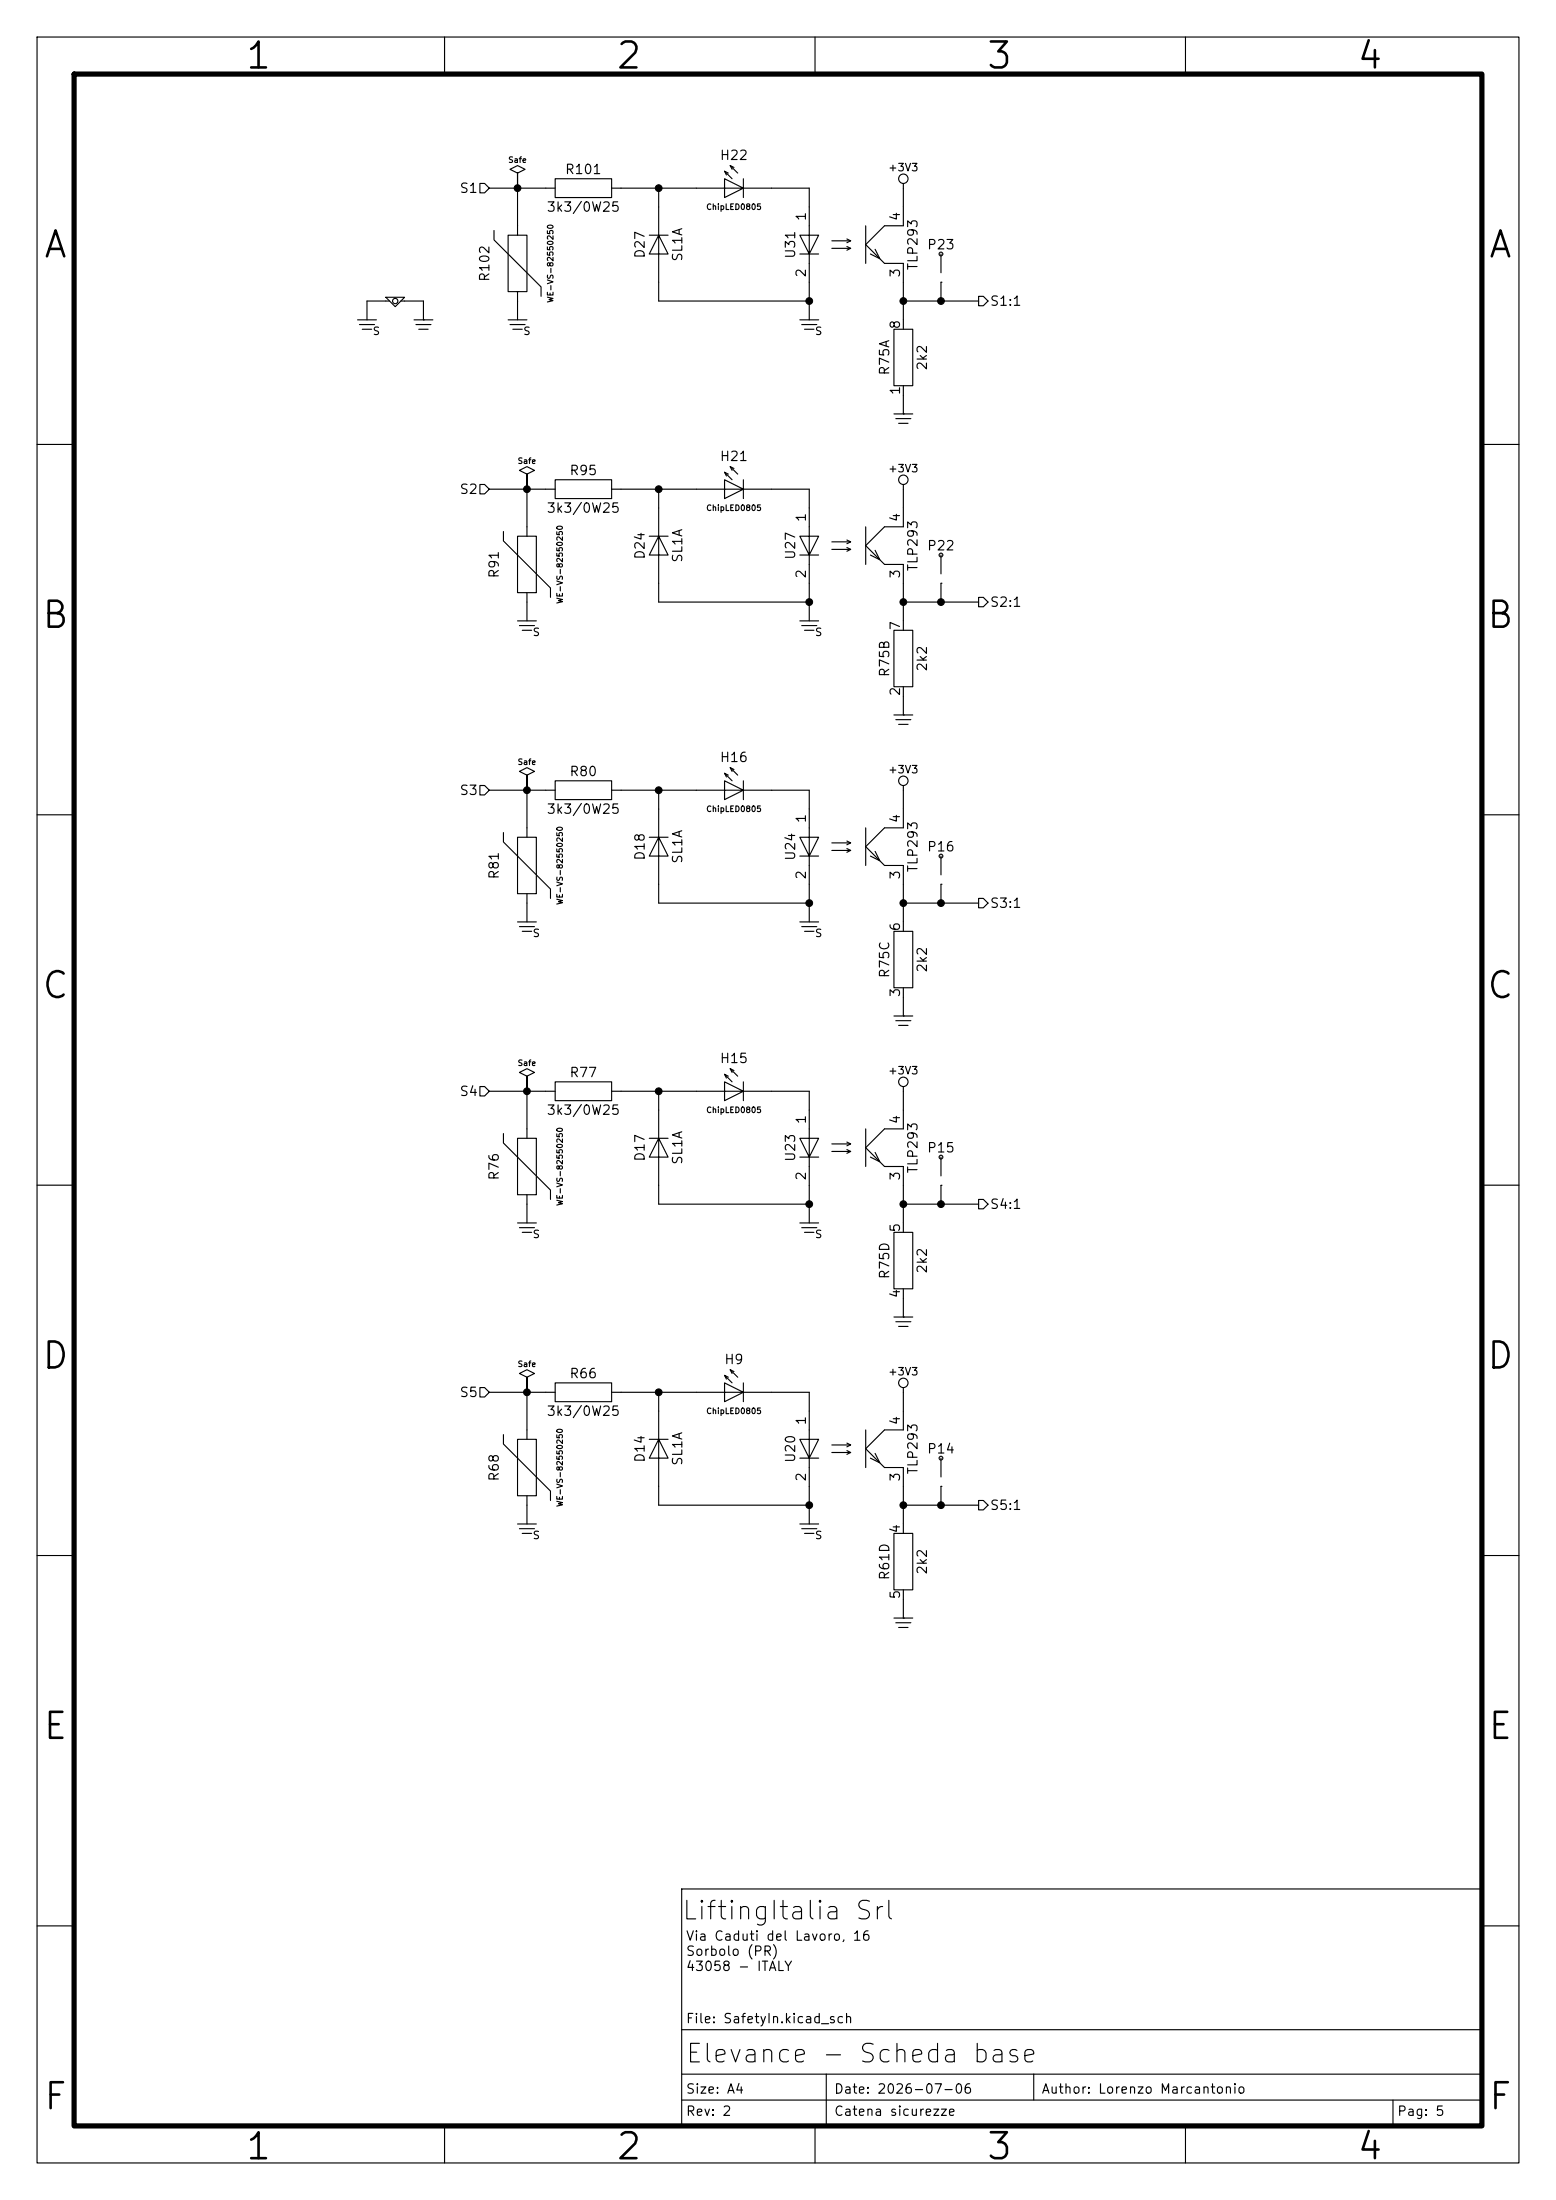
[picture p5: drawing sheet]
<svg xmlns="http://www.w3.org/2000/svg" width="210mm" height="297mm" viewBox="0 0 210 297" stroke-linecap="round" stroke-linejoin="round" font-family="sans-serif">
<path d="M10 10h190v277h-190z" fill="none" stroke="#000" stroke-width=".7"/>
<g fill="none" stroke="#000" stroke-width=".15">
<path d="M5 5h200v287h-200zM60 5v5M110 5v5M160 5v5M64.8 24.8h.6l.6 .6-.6 .6h-.6zM66 25.4h8.9M66.7 31.1v1.3l6.3 6.3v1.3M68.6 31.8h2.5v7.6h-2.5zM68.8 22.9l1-.5 1.1 .5-1.1 .5v2v-2zM69.8 25.4v6.4M69.8 39.4v3.8M74.9 24.1h7.6v2.6h-7.6z"/>
<path d="M82.5 25.4h17.8l-2.5-1.3v2.6l2.5-1.3h8.9v8.9l1.3-2.5h-2.6l1.3 2.5v8.9M87.6 31.8h2.6M88.9 25.4v6.4l1.3 2.5h-2.6l1.3-2.5v8.8h20.3M97.8 23.1l1 1M98.3 23.4l-.5-.3 .2 .5M98.6 22.4l1 1M99.1 22.6l-.5-.2 .2 .5M100.3 24.1v2.6M107.9 34.3h2.6M112.3 32.5h2.5M112.3 33.5h2.5M114.3 32.3l.5 .2-.5 .3"/>
<path d="M114.3 33.3l.5 .2-.5 .3M116.8 30.5v5.1M118.1 33.7l.6 1.2-1.2-.6M121.9 24.8v5.7h-2.5l-2.6 2.5 2.6 2.6h2.5v8.9M127 38.1h.1M127 34.3v2.5M127 38.1v2.5M48.3 43.2h2.5M48.5 43.8h2M48.9 44.5h1.3M52.1 40.1h2.5l-1.3 1.3zM52.6 40.6h-3.1v2.6"/>
<path d="M54.1 40.6h3v2.6M55.9 43.2h2.5M56.1 43.8h2.1M56.5 44.5h1.3M57.1 43.2h.1M68.6 43.2h2.5M68.8 43.8h2.1M69.2 44.5h1.3M107.9 43.2h2.6M108.2 43.8h2M108.6 44.5h1.3M120.6 44.5h2.6v7.6h-2.6z"/>
<path d="M120.6 55.9h2.6M120.9 56.5h2M121.3 57.2h1.3M121.9 55.9h.1M121.9 52.1v3.8M121.9 40.6h10.2M132.1 40h.6l.6 .6-.6 .7h-.6zM5 60h5M64.8 65.4h.6l.6 .6-.6 .7h-.6zM66 66h8.9M67.9 71.8v1.2l6.4 6.4v1.2M69.8 72.4h2.6v7.6h-2.6z"/>
<path d="M70.1 63.5l1-.5 1 .5-1 .5v2v-2zM71.1 66v6.4M74.9 64.8h7.6v2.5h-7.6zM82.5 66h17.8l-2.5-1.2v2.5l2.5-1.3h8.9v8.9l1.3-2.5h-2.6l1.3 2.5v8.9M87.6 72.4h2.6M88.9 66v6.4l1.3 2.5h-2.6l1.3-2.5v8.9h20.3M97.8 63.8l1 1M98.3 64l-.5-.2 .2 .5M98.6 63l1 1M99.1 63.2l-.5-.2 .2 .5M100.3 64.8v2.5M107.9 74.9h2.6"/>
<path d="M112.3 73.2h2.5M112.3 74.2h2.5M114.3 72.9l.5 .3-.5 .2M114.3 73.9l.5 .3-.5 .2M116.8 71.1v5.1M118.1 74.3l.6 1.3-1.2-.7M121.9 65.4v5.7h-2.5l-2.6 2.6 2.6 2.5h2.5v8.9M127 78.7h.1M127 74.9v2.6M127 78.7v2.6M200 60h5M69.8 83.8h2.6"/>
<path d="M70.1 84.5h2M70.5 85.1h1.3M71.1 80v3.8M107.9 83.8h2.6M108.2 84.5h2M108.6 85.1h1.3M120.6 85.1h2.6v7.6h-2.6zM120.6 96.5h2.6M120.9 97.2h2M121.3 97.8h1.3M121.9 96.5h.1M121.9 92.7v3.8"/>
<path d="M121.9 81.3h10.2M132.1 80.6h.6l.6 .7-.6 .6h-.6zM5 110h5M64.8 106h.6l.6 .7-.6 .6h-.6zM66 106.7h8.9M67.9 112.4v1.3l6.4 6.3v1.3M69.8 113h2.6v7.7h-2.6zM70.1 104.1l1-.5 1 .5-1 .5v2.1v-2.1zM71.1 106.7v6.3M74.9 105.4h7.6v2.6h-7.6zM82.5 106.7h17.8l-2.5-1.3v2.6l2.5-1.3h8.9v8.9l1.3-2.6h-2.6l1.3 2.6v8.9M87.6 113h2.6"/>
<path d="M88.9 106.7v6.3l1.3 2.6h-2.6l1.3-2.6v8.9h20.3M97.8 104.4l1 1M98.3 104.6l-.5-.2 .2 .5M98.6 103.6l1 1M99.1 103.9l-.5-.3 .2 .5M100.3 105.4v2.6M107.9 115.6h2.6M112.3 113.8h2.5M112.3 114.8h2.5M114.3 113.5l.5 .3-.5 .2M114.3 114.6l.5 .2-.5 .3M116.8 111.8v5"/>
<path d="M118.1 114.9l.6 1.3-1.2-.6M121.9 106v5.8h-2.5l-2.6 2.5 2.6 2.5h2.5v8.9M127 119.4h.1M127 115.6v2.5M127 119.4v2.5M200 110h5M69.8 124.5h2.6M70.1 125.1h2M70.5 125.7h1.3M71.1 120.7v3.8M107.9 124.5h2.6M108.2 125.1h2"/>
<path d="M108.6 125.7h1.3M120.6 125.7h2.6v7.7h-2.6zM120.6 137.2h2.6M120.9 137.8h2M121.3 138.4h1.3M121.9 137.2h.1M121.9 133.4v3.8M121.9 121.9h10.2M132.1 121.3h.6l.6 .6-.6 .7h-.6zM5 160h5M64.8 146.7h.6l.6 .6-.6 .7h-.6zM66 147.3h8.9"/>
<path d="M67.9 153v1.3l6.4 6.4v1.2M69.8 153.7h2.6v7.6h-2.6zM70.1 144.8l1-.5 1 .5-1 .5v2v-2zM71.1 147.3v6.4M74.9 146.1h7.6v2.5h-7.6zM82.5 147.3h17.8l-2.5-1.2v2.5l2.5-1.3h8.9v8.9l1.3-2.5h-2.6l1.3 2.5v8.9M87.6 153.7h2.6M88.9 147.3v6.4l1.3 2.5h-2.6l1.3-2.5v8.9h20.3M97.8 145l1 1.1M98.3 145.3l-.5-.3 .2 .5M98.6 144.3l1 1M99.1 144.5l-.5-.2 .2 .5"/>
<path d="M100.3 146.1v2.5M107.9 156.2h2.6M112.3 154.4h2.5M112.3 155.4h2.5M114.3 154.2l.5 .2-.5 .3M114.3 155.2l.5 .2-.5 .3M116.8 152.4v5.1M118.1 155.6l.6 1.2-1.2-.6M121.9 146.7v5.7h-2.5l-2.6 2.5 2.6 2.6h2.5v8.9M127 156.2v2.6M200 160h5M69.8 165.1h2.6"/>
<path d="M70.1 165.7h2M70.5 166.4h1.3M71.1 161.3v3.8M107.9 165.1h2.6M108.2 165.7h2M108.6 166.4h1.3M120.6 166.4h2.6v7.6h-2.6zM120.6 177.8h2.6M120.9 178.4h2M121.3 179.1h1.3M121.9 177.8h.1M121.9 174v3.8"/>
<path d="M121.9 162.6h10.2M127 160h.1M127 160v2.6M132.1 161.9h.6l.6 .7-.6 .6h-.6zM64.8 187.3h.6l.6 .7-.6 .6h-.6zM66 188h8.9M67.9 193.7v1.2l6.4 6.4v1.3M69.8 194.3h2.6v7.6h-2.6zM70.1 185.4l1-.5 1 .5-1 .5v2.1v-2.1zM71.1 188v6.3M74.9 186.7h7.6v2.5h-7.6zM82.5 188h17.8l-2.5-1.3v2.5l2.5-1.2h8.9v8.9l1.3-2.6h-2.6l1.3 2.6v8.8"/>
<path d="M87.6 194.3h2.6M88.9 188v6.3l1.3 2.6h-2.6l1.3-2.6v8.9h20.3M97.8 185.7l1 1M98.3 185.9l-.5-.2 .2 .5M98.6 184.9l1 1M99.1 185.2l-.5-.3 .2 .5M100.3 186.7v2.5M107.9 196.9h2.6M112.3 195.1h2.5M112.3 196.1h2.5M114.3 194.8l.5 .3-.5 .2M114.3 195.8l.5 .3-.5 .2"/>
<path d="M116.8 193v5.1M118.1 196.2l.6 1.3-1.2-.6M121.9 187.3v5.7h-2.5l-2.6 2.6 2.6 2.5h2.5v8.9M127 196.9v2.5M5 210h5M69.8 205.7h2.6M70.1 206.4h2M70.5 207h1.3M71.1 201.9v3.8M107.9 205.7h2.6M108.2 206.4h2M108.6 207h1.3"/>
<path d="M120.6 207h2.6v7.6h-2.6zM120.6 218.4h2.6M120.9 219.1h2M121.3 219.7h1.3M121.9 218.4h.1M121.9 214.6v3.8M121.9 203.2h10.2M127 200.7h.1M127 200.7v2.5M132.1 202.6h.6l.6 .6-.6 .6h-.6zM200 210h5M92 255h108v32h-108z"/>
<path d="M5 260h5M92 274h108M111.5 280v7M139.5 280v3.5M200 260h5M60 287v5M92 283.5h108M92 280h108M110 287v5M160 287v5M188 283.5v3.5"/>
<circle cx="121.9" cy="24.1" r=".63"/>
<circle cx="127" cy="34.3" r=".25"/>
<circle cx="53.3" cy="40.6" r=".36"/>
<circle cx="121.9" cy="64.8" r=".63"/>
<circle cx="127" cy="74.9" r=".25"/>
<circle cx="121.9" cy="105.4" r=".63"/>
<circle cx="127" cy="115.6" r=".25"/>
<circle cx="121.9" cy="146" r=".63"/>
<circle cx="127" cy="156.2" r=".25"/>
<circle cx="121.9" cy="186.7" r=".63"/>
<circle cx="127" cy="196.8" r=".25"/>
</g>
<g fill="#000" stroke="#000" stroke-width=".13">
<circle cx="69.8" cy="25.4" r=".46"/>
<circle cx="88.9" cy="25.4" r=".46"/>
<circle cx="109.2" cy="40.6" r=".46"/>
<circle cx="121.9" cy="40.6" r=".46"/>
<circle cx="127" cy="40.6" r=".46"/>
<circle cx="71.1" cy="66" r=".46"/>
<circle cx="88.9" cy="66" r=".46"/>
<circle cx="109.2" cy="81.3" r=".46"/>
<circle cx="121.9" cy="81.3" r=".46"/>
<circle cx="127" cy="81.3" r=".46"/>
<circle cx="71.1" cy="106.7" r=".46"/>
<circle cx="88.9" cy="106.7" r=".46"/>
<circle cx="109.2" cy="121.9" r=".46"/>
<circle cx="121.9" cy="121.9" r=".46"/>
<circle cx="127" cy="121.9" r=".46"/>
<circle cx="71.1" cy="147.3" r=".46"/>
<circle cx="88.9" cy="147.3" r=".46"/>
<circle cx="109.2" cy="162.6" r=".46"/>
<circle cx="121.9" cy="162.6" r=".46"/>
<circle cx="127" cy="162.6" r=".46"/>
<circle cx="71.1" cy="188" r=".46"/>
<circle cx="88.9" cy="188" r=".46"/>
<circle cx="109.2" cy="203.2" r=".46"/>
<circle cx="121.9" cy="203.2" r=".46"/>
<circle cx="127" cy="203.2" r=".46"/>
</g>
<g font-size="3.5">
<text x="32.9" y="10.2">1</text>
<text x="82.9" y="10.2">2</text>
<text x="132.9" y="10.2">3</text>
<text x="182.9" y="10.2">4</text>
<text x="5.6" y="35.7">A</text>
<text x="200.7" y="35.7">A</text>
<text x="5.4" y="85.7">B</text>
<text x="200.4" y="85.7">B</text>
<text x="5.4" y="135.7">C</text>
<text x="200.4" y="135.7">C</text>
<text x="5.4" y="185.7">D</text>
<text x="200.4" y="185.7">D</text>
<text x="5.6" y="235.7">E</text>
<text x="200.6" y="235.7">E</text>
<text x="5.6" y="285.7">F</text>
<text x="200.7" y="285.7">F</text>
<text x="32.9" y="292.4">1</text>
<text x="82.9" y="292.4">2</text>
<text x="132.9" y="292.4">3</text>
<text x="182.9" y="292.4">4</text>
</g>
<g font-size="2.5">
<text x="91.9" y="259.8">LiftingItalia Srl</text>
<text x="92.4" y="279.1">Elevance - Scheda base</text>
</g>
<g font-size="1.3">
<text x="76.2" y="23.8">R101</text>
<text x="97.1" y="21.9">H22</text>
<text x="61.9" y="26.4">S1</text>
<text x="73.7" y="28.9">3k3/0W25</text>
<text x="109.1" y="29.9" transform="rotate(-90 109.1 29.9)">1</text>
<text x="121.8" y="29.9" transform="rotate(-90 121.8 29.9)">4</text>
<text x="87.3" y="35" transform="rotate(-90 87.3 35)">D27</text>
<text x="92.4" y="35.4" transform="rotate(-90 92.4 35.4)">SL1A</text>
<text x="107.6" y="35" transform="rotate(-90 107.6 35)">U31</text>
<text x="125" y="34">P23</text>
<text x="66.4" y="38.1" transform="rotate(-90 66.4 38.1)">R102</text>
<text x="109.1" y="37.6" transform="rotate(-90 109.1 37.6)">2</text>
<text x="121.8" y="37.6" transform="rotate(-90 121.8 37.6)">3</text>
<text x="124.2" y="36.6" transform="rotate(-90 124.2 36.6)">TLP293</text>
<text x="133.5" y="41.6">S1:1</text>
<text x="121.8" y="44.5" transform="rotate(-90 121.8 44.5)">8</text>
<text x="120.3" y="50.8" transform="rotate(-90 120.3 50.8)">R75A</text>
<text x="121.8" y="53.4" transform="rotate(-90 121.8 53.4)">1</text>
<text x="125.4" y="50.1" transform="rotate(-90 125.4 50.1)">2k2</text>
<text x="76.8" y="64.5">R95</text>
<text x="97.1" y="62.6">H21</text>
<text x="61.9" y="67">S2</text>
<text x="73.7" y="69.5">3k3/0W25</text>
<text x="109.1" y="70.6" transform="rotate(-90 109.1 70.6)">1</text>
<text x="121.8" y="70.6" transform="rotate(-90 121.8 70.6)">4</text>
<text x="87.3" y="75.6" transform="rotate(-90 87.3 75.6)">D24</text>
<text x="92.4" y="76.1" transform="rotate(-90 92.4 76.1)">SL1A</text>
<text x="107.6" y="75.7" transform="rotate(-90 107.6 75.7)">U27</text>
<text x="124.2" y="77.2" transform="rotate(-90 124.2 77.2)">TLP293</text>
<text x="125" y="74.6">P22</text>
<text x="67.6" y="78.2" transform="rotate(-90 67.6 78.2)">R91</text>
<text x="109.1" y="78.2" transform="rotate(-90 109.1 78.2)">2</text>
<text x="121.8" y="78.2" transform="rotate(-90 121.8 78.2)">3</text>
<text x="133.5" y="82.2">S2:1</text>
<text x="121.8" y="85.2" transform="rotate(-90 121.8 85.2)">7</text>
<text x="120.3" y="91.5" transform="rotate(-90 120.3 91.5)">R75B</text>
<text x="121.8" y="94.1" transform="rotate(-90 121.8 94.1)">2</text>
<text x="125.4" y="90.8" transform="rotate(-90 125.4 90.8)">2k2</text>
<text x="61.9" y="107.6">S3</text>
<text x="76.8" y="105.1">R80</text>
<text x="97.1" y="103.2">H16</text>
<text x="73.7" y="110.2">3k3/0W25</text>
<text x="109.1" y="111.2" transform="rotate(-90 109.1 111.2)">1</text>
<text x="121.8" y="111.2" transform="rotate(-90 121.8 111.2)">4</text>
<text x="67.6" y="118.8" transform="rotate(-90 67.6 118.8)">R81</text>
<text x="87.3" y="116.3" transform="rotate(-90 87.3 116.3)">D18</text>
<text x="92.4" y="116.7" transform="rotate(-90 92.4 116.7)">SL1A</text>
<text x="107.6" y="116.3" transform="rotate(-90 107.6 116.3)">U24</text>
<text x="109.1" y="118.8" transform="rotate(-90 109.1 118.8)">2</text>
<text x="121.8" y="118.8" transform="rotate(-90 121.8 118.8)">3</text>
<text x="124.2" y="117.9" transform="rotate(-90 124.2 117.9)">TLP293</text>
<text x="125" y="115.3">P16</text>
<text x="121.8" y="125.8" transform="rotate(-90 121.8 125.8)">6</text>
<text x="133.5" y="122.9">S3:1</text>
<text x="125.4" y="131.4" transform="rotate(-90 125.4 131.4)">2k2</text>
<text x="120.3" y="132.1" transform="rotate(-90 120.3 132.1)">R75C</text>
<text x="121.8" y="134.7" transform="rotate(-90 121.8 134.7)">3</text>
<text x="97.1" y="143.8">H15</text>
<text x="61.9" y="148.3">S4</text>
<text x="76.8" y="145.7">R77</text>
<text x="73.7" y="150.8">3k3/0W25</text>
<text x="109.1" y="151.9" transform="rotate(-90 109.1 151.9)">1</text>
<text x="121.8" y="151.9" transform="rotate(-90 121.8 151.9)">4</text>
<text x="125" y="155.9">P15</text>
<text x="67.6" y="159.5" transform="rotate(-90 67.6 159.5)">R76</text>
<text x="87.3" y="156.9" transform="rotate(-90 87.3 156.9)">D17</text>
<text x="92.4" y="157.3" transform="rotate(-90 92.4 157.3)">SL1A</text>
<text x="107.6" y="156.9" transform="rotate(-90 107.6 156.9)">U23</text>
<text x="109.1" y="159.5" transform="rotate(-90 109.1 159.5)">2</text>
<text x="121.8" y="159.5" transform="rotate(-90 121.8 159.5)">3</text>
<text x="124.2" y="158.5" transform="rotate(-90 124.2 158.5)">TLP293</text>
<text x="121.8" y="166.5" transform="rotate(-90 121.8 166.5)">5</text>
<text x="133.5" y="163.5">S4:1</text>
<text x="120.3" y="172.8" transform="rotate(-90 120.3 172.8)">R75D</text>
<text x="125.4" y="172" transform="rotate(-90 125.4 172)">2k2</text>
<text x="121.8" y="175.4" transform="rotate(-90 121.8 175.4)">4</text>
<text x="97.7" y="184.5">H9</text>
<text x="61.9" y="188.9">S5</text>
<text x="73.7" y="191.5">3k3/0W25</text>
<text x="76.8" y="186.4">R66</text>
<text x="87.3" y="197.6" transform="rotate(-90 87.3 197.6)">D14</text>
<text x="92.4" y="198" transform="rotate(-90 92.4 198)">SL1A</text>
<text x="107.6" y="197.6" transform="rotate(-90 107.6 197.6)">U20</text>
<text x="109.1" y="192.5" transform="rotate(-90 109.1 192.5)">1</text>
<text x="121.8" y="192.5" transform="rotate(-90 121.8 192.5)">4</text>
<text x="125" y="196.5">P14</text>
<text x="67.6" y="200.1" transform="rotate(-90 67.6 200.1)">R68</text>
<text x="109.1" y="200.1" transform="rotate(-90 109.1 200.1)">2</text>
<text x="121.8" y="200.1" transform="rotate(-90 121.8 200.1)">3</text>
<text x="124.2" y="199.2" transform="rotate(-90 124.2 199.2)">TLP293</text>
<text x="121.8" y="207.1" transform="rotate(-90 121.8 207.1)">4</text>
<text x="133.5" y="204.2">S5:1</text>
<text x="120.3" y="213.4" transform="rotate(-90 120.3 213.4)">R61D</text>
<text x="121.8" y="216" transform="rotate(-90 121.8 216)">5</text>
<text x="125.4" y="212.7" transform="rotate(-90 125.4 212.7)">2k2</text>
<text x="92.5" y="262.3">Via Caduti del Lavoro, 16</text>
<text x="92.5" y="264.4">Sorbolo (PR)</text>
<text x="92.5" y="266.4">43058 - ITALY</text>
<text x="92.5" y="273.5">File: SafetyIn.kicad_sch</text>
<text x="92.5" y="283">Size: A4</text>
<text x="92.5" y="286">Rev: 2</text>
<text x="112.5" y="286">Catena sicurezze</text>
<text x="112.5" y="283">Date: 2026-07-06</text>
<text x="140.5" y="283">Author: Lorenzo Marcantonio</text>
<text x="188.5" y="286">Pag: 5</text>
</g>
<g font-size="1">
<text x="119.8" y="23.4">+3V3</text>
<text x="50.2" y="45.5">S</text>
<text x="70.5" y="45.5">S</text>
<text x="109.9" y="45.5">S</text>
<text x="119.8" y="64">+3V3</text>
<text x="71.8" y="86.1">S</text>
<text x="109.9" y="86.1">S</text>
<text x="119.8" y="104.7">+3V3</text>
<text x="71.8" y="126.8">S</text>
<text x="109.9" y="126.8">S</text>
<text x="119.8" y="145.3">+3V3</text>
<text x="71.8" y="167.4">S</text>
<text x="109.9" y="167.4">S</text>
<text x="119.8" y="185.9">+3V3</text>
<text x="71.8" y="208">S</text>
<text x="109.9" y="208">S</text>
</g>
<g font-size=".8">
<text x="68.5" y="22.2">Safe</text>
<text x="95.2" y="28.5">ChipLED0805</text>
<text x="74.9" y="41" transform="rotate(-90 74.9 41)">WE-VS-82550250</text>
<text x="69.8" y="62.8">Safe</text>
<text x="95.2" y="69.2">ChipLED0805</text>
<text x="76.1" y="81.6" transform="rotate(-90 76.1 81.6)">WE-VS-82550250</text>
<text x="69.8" y="103.4">Safe</text>
<text x="95.2" y="109.8">ChipLED0805</text>
<text x="76.1" y="122.2" transform="rotate(-90 76.1 122.2)">WE-VS-82550250</text>
<text x="69.8" y="144.1">Safe</text>
<text x="95.2" y="150.4">ChipLED0805</text>
<text x="76.1" y="162.9" transform="rotate(-90 76.1 162.9)">WE-VS-82550250</text>
<text x="69.8" y="184.7">Safe</text>
<text x="95.2" y="191.1">ChipLED0805</text>
<text x="76.1" y="203.5" transform="rotate(-90 76.1 203.5)">WE-VS-82550250</text>
</g>
</svg>
